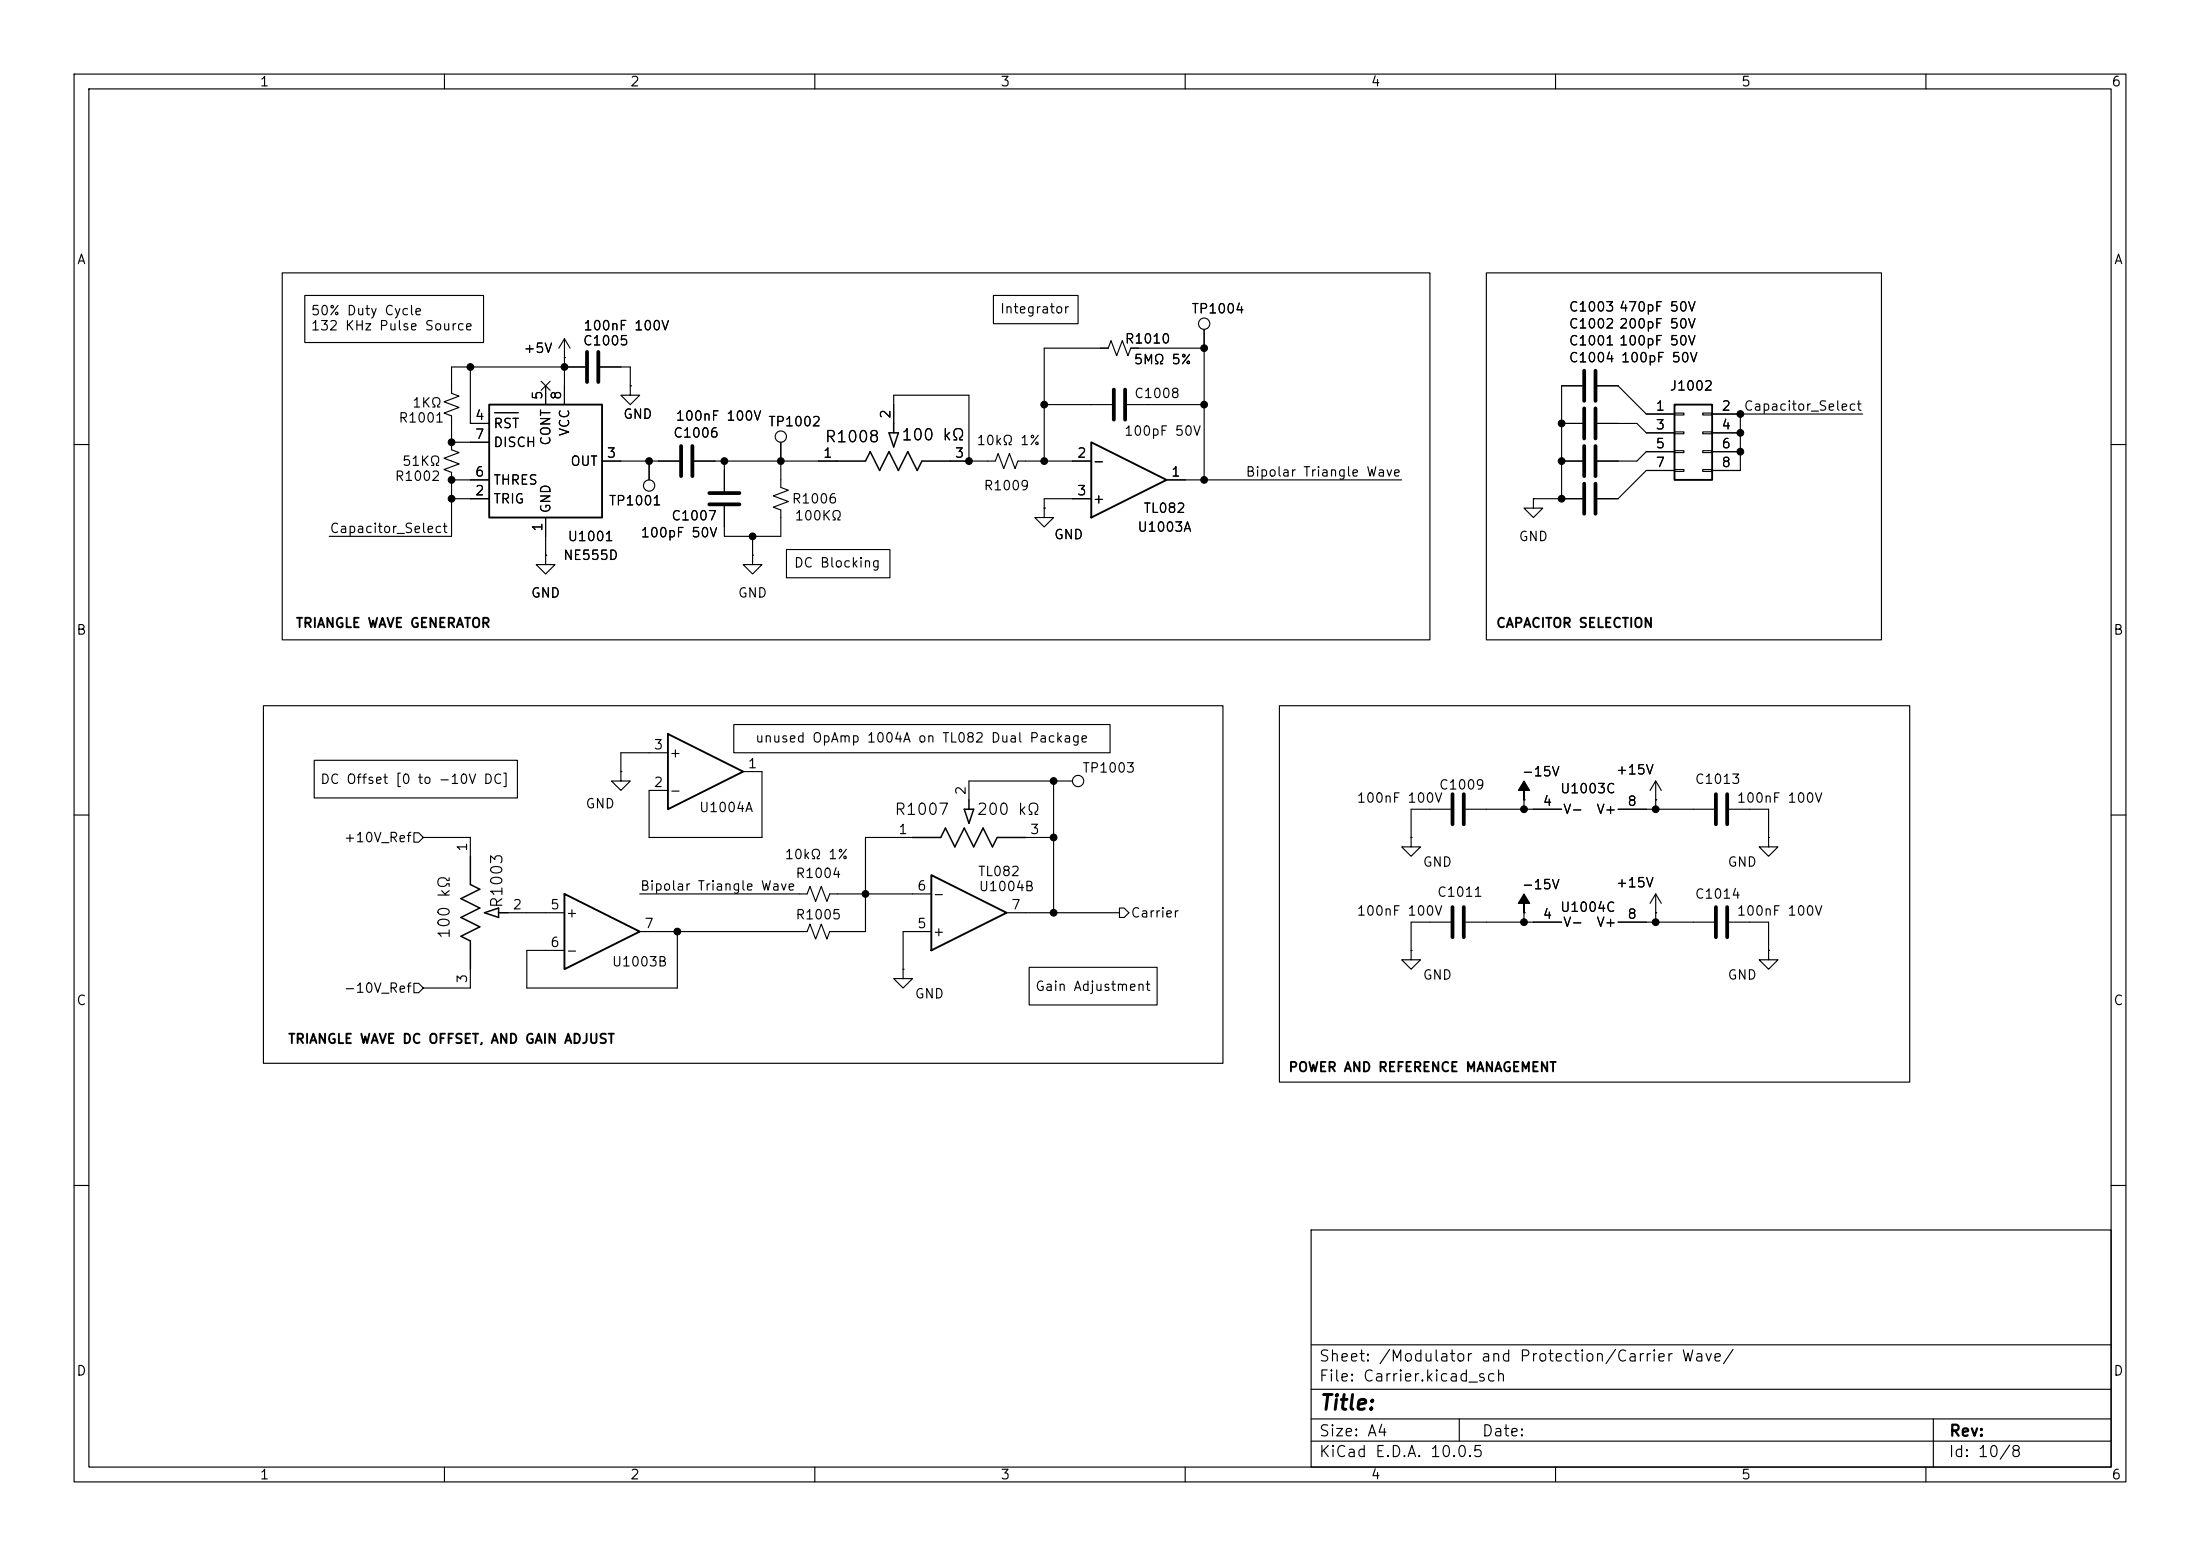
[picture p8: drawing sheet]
<svg xmlns="http://www.w3.org/2000/svg" width="297mm" height="210mm" viewBox="0 0 297 210" stroke-linecap="round" stroke-linejoin="round" font-family="sans-serif">
<g fill="none" stroke="#000" stroke-width=".15">
<path d="M10 10h277v190h-277zM12 12h273v186h-273zM60 10v2M110 10v2M160 10v2M210 10v2M260 10v2M38.1 36.8h154.9v49.6h-154.9zM41.1 39.9h24.2v6.3h-24.2zM134.1 39.9h11.4v3.8h-11.4zM200.7 36.8h53.3v49.6h-53.3zM61 59.7h5"/>
<path d="M63.5 49.5v7.7h2.5M66.8 55.7h3.2M73.1 51.5l1.2 1.2M73.7 52.1v2.5M74.3 51.5l-1.2 1.2M76.2 48.3h.1M76.2 45.7l-.8 1.3M76.2 45.7l.8 1.3M76.2 45.7v8.9M79 49.5h-18v3.6l1 .4-2.1 .7 2.1 .8-2.1 .8 1.1 .3v4.6l1 .4-2.1 .7 2.1 .8-2.1 .8 1.1 .4v8.6h-16.6M81 49.5h4.1v2.6M85.1 52.1v1.2h1.3l-1.3 1.3-1.3-1.3h1.3"/>
<path d="M85.1 52.1h.1M105.4 59.7v6.1l1 .4-2 .7 2 .8-2 .8 1 .3v3.6h-7.6v-4.1M120.6 57.2v-3.9h10.2v8.9M141 54.6h9.1M152.1 54.6h10.5M162.6 47h-9.9l-.4 1-.8-2-.8 2-.7-2-.4 1h-8.6v15.2M162.6 44.5v20.3M210.8 57.2h2.8M213.6 52.1h-2.8v15.2M215.6 52.1h2.8l3.8 3.8h3.9M215.6 57.2h5.4l1.2 1.2h3.9M226.1 55.8h1.2v.2h-1.2z"/>
<path d="M226.1 58.3h1.2v.2h-1.2zM229.9 55.8h1.2v.2h-1.2zM229.9 58.3h1.2v.2h-1.2zM231.1 55.9h20.4M231.1 58.4h3.8M234.9 55.9v7.6h-3.8M10 60h2M61 64.8h5M61 67.3h5M73.7 74.9v1.3h1.2l-1.2 1.3-1.3-1.3h1.3M73.7 74.9h.1M73.7 69.9v5"/>
<path d="M81.3 62.2h10.4M87.6 62.2v2.6M93.7 62.2h19.3M97.8 62.2v4.1M101.6 74.9v1.3h1.3l-1.3 1.3-1.3-1.3h1.3M101.6 74.9h.1M101.6 72.4v2.5M106.2 74.2h13.9v3.8h-13.9zM128.3 62.2h6.1l.3-1 .8 2 .8-2 .7 2 .4-1h9.9M141 68.6v1.3h1.2l-1.2 1.2-1.3-1.2h1.3M141 68.6h.1M147.3 67.3h-6.3v1.3"/>
<path d="M157.5 64.8h31.7M207 67.3v1.3h1.3l-1.3 1.3-1.3-1.3h1.3M207 67.3h.1M207 67.3h6.6M210.8 62.2h2.8M226.1 60.8h1.2v.3h-1.2zM226.1 63.4h1.2v.2h-1.2zM226.1 61h-3.9l-1.2 1.2h-5.4M226.1 63.5h-3.9l-3.8 3.8h-2.8M229.9 60.8h1.2v.3h-1.2zM229.9 63.4h1.2v.2h-1.2zM231.1 61h3.8"/>
<path d="M285 60h2M35.6 95.3h129.5v48.2h-129.5zM99.1 97.8h50.8v3.8h-50.8zM172.7 95.3h85.1v50.8h-85.1zM10 110h2M42.4 102.6h27.4v5.1h-27.4zM55.9 112.4h.6l.6 .6-.6 .7h-.6zM57.1 113h6.4v2.6M83.8 104.1v1.3h1.3l-1.3 1.3-1.3-1.3h1.3M83.8 104.1h.1M90.2 101.6h-6.4v2.5M100.3 104.1h2.6v8.9h-15.3v-6.3h2.6"/>
<path d="M123.2 113h-6.4v12.7h-4.8l-.4 1-.7-2-.8 2-.8-2-.3 1h-22.6M138.4 113h3.8M142.2 105.4v17.8M144.8 105.4h-14v2.6M190.5 113v1.3h1.3l-1.3 1.3-1.3-1.3h1.3M190.5 113h.1M195.8 109.2h-5.3v3.8M197.9 109.2h12.9M205.7 108h.1M205.7 108v1.2M218.4 109.2h13M223.5 108h.1"/>
<path d="M223.5 105.4v3.8M223.5 105.4l-.7 1.3M223.5 105.4l.8 1.3M233.4 109.2h5.4v3.8M238.8 113v1.3h-1.3l1.3 1.3 1.2-1.3h-1.2M238.8 113h.1M285 110h2M55.9 132.7h.6l.6 .7-.6 .6h-.6zM63.5 130.8v2.6h-6.4M68.6 123.2h7.6M86.4 120.7h22.6l.3-1.1 .8 2.1 .8-2.1 .7 2.1 .4-1h13.7M91.4 125.7v7.7h-20.3v-5.1h5.1"/>
<path d="M121.9 130.8v1.3h1.3l-1.3 1.3-1.3-1.3h1.3M121.9 130.8h.1M125.7 125.7h-3.8v5.1M135.9 123.2h15.2M138.9 130.6h17.3v5h-17.3zM151.1 122.6h.7l.6 .6-.6 .6h-.7zM190.5 128.3v1.2h1.3l-1.3 1.3-1.3-1.3h1.3M190.5 128.3h.1M195.8 124.5h-5.3v3.8M197.9 124.5h12.9M205.7 123.2h.1M205.7 123.2v1.3"/>
<path d="M218.4 124.5h13M223.5 123.2h.1M223.5 120.7l-.7 1.2M223.5 120.7l.8 1.2M223.5 120.7v3.8M233.4 124.5h5.4v3.8M238.8 128.3v1.2h-1.3l1.3 1.3 1.2-1.3h-1.2M238.8 128.3h.1M10 160h2M177 166h108v32h-108zM285 160h2M60 198v2"/>
<path d="M110 198v2M160 198v2M177 194.5h108M177 191.5h108M177 187.5h108M177 181.5h108M197 191.5v3M210 198v2M260 198v2M261 191.5v6.5"/>
<circle cx="105.4" cy="58.9" r=".76"/>
<circle cx="162.6" cy="43.7" r=".76"/>
<circle cx="87.6" cy="65.5" r=".76"/>
<circle cx="145.5" cy="105.4" r=".76"/>
</g>
<g fill="none" stroke="#000" stroke-width=".51">
<path d="M79.2 47.5v4.1M80.8 47.5v4.1M150.4 52.6v4M151.9 52.6v4M213.9 50v4.1M213.9 55.1v4.1M215.4 50v4.1M215.4 55.1v4.1M91.9 60.2v4.1M93.5 60.2v4.1M95.8 66.5h4M95.8 68.1h4"/>
<path d="M213.9 60.2v4.1M213.9 65.3v4M215.4 60.2v4.1M215.4 65.3v4M196.1 107.2v4.1M197.6 107.2v4.1M231.6 107.2v4.1M233.2 107.2v4.1M196.1 122.4v4.1M197.6 122.4v4.1M231.6 122.4v4.1M233.2 122.4v4.1"/>
</g>
<path d="M66 54.6h15.3v15.3h-15.3zM147.3 59.7l10.2 5.1-10.2 5.1zM226.1 54.6h5v10.2h-5zM90.2 99.1l10.1 5-10.1 5.1zM125.7 118.1l10.2 5.1-10.2 5.1zM76.2 120.7l10.2 5-10.2 5.1z" fill="none" stroke="#000" stroke-width=".25"/>
<path d="M120 58.4h1.3l-.7 1.9zM120.6 57.2v1.2M113 62.2h3.8l.7-1.2 1.2 2.5 1.3-2.5 1.3 2.5 1.3-2.5 1.2 2.5 .7-1.3h3.8M63.5 115.6v3.8l1.3 .6-2.6 1.3 2.6 1.3-2.6 1.2 2.6 1.3-2.6 1.3 1.3 .6v3.8M123.2 113h3.8l.6-1.2 1.3 2.5 1.3-2.5 1.2 2.5 1.3-2.5 1.3 2.5 .6-1.3h3.8M130.2 109.2h1.2l-.6 1.9zM130.8 108v1.2M65.4 123.2l1.9-.6v1.2zM67.3 123.2h1.3" fill="none" stroke="#000" stroke-width=".2"/>
<path d="M205.7 105.4l.8 1.3h-.8v1.3v-1.3h-.7zM205.7 120.7l.8 1.2h-.8v1.3v-1.3h-.7z" fill="#000" stroke="#000" stroke-width=".15"/>
<g fill="#000" stroke="#000" stroke-width=".14">
<circle cx="61" cy="59.7" r=".46"/>
<circle cx="63.5" cy="49.5" r=".46"/>
<circle cx="76.2" cy="49.5" r=".46"/>
<circle cx="141" cy="54.6" r=".46"/>
<circle cx="162.6" cy="47" r=".46"/>
<circle cx="162.6" cy="54.6" r=".46"/>
<circle cx="210.8" cy="57.2" r=".46"/>
<circle cx="234.9" cy="58.4" r=".46"/>
<circle cx="234.9" cy="55.9" r=".46"/>
<circle cx="61" cy="64.8" r=".46"/>
<circle cx="61" cy="67.3" r=".46"/>
<circle cx="87.6" cy="62.2" r=".46"/>
<circle cx="97.8" cy="62.2" r=".46"/>
<circle cx="101.6" cy="72.4" r=".46"/>
<circle cx="105.4" cy="62.2" r=".46"/>
<circle cx="130.8" cy="62.2" r=".46"/>
<circle cx="141" cy="62.2" r=".46"/>
<circle cx="162.6" cy="64.8" r=".46"/>
<circle cx="210.8" cy="67.3" r=".46"/>
<circle cx="210.8" cy="62.2" r=".46"/>
<circle cx="234.9" cy="61" r=".46"/>
<circle cx="142.2" cy="113" r=".46"/>
<circle cx="142.2" cy="105.4" r=".46"/>
<circle cx="205.7" cy="109.2" r=".46"/>
<circle cx="223.5" cy="109.2" r=".46"/>
<circle cx="91.4" cy="125.7" r=".46"/>
<circle cx="116.8" cy="120.7" r=".46"/>
<circle cx="142.2" cy="123.2" r=".46"/>
<circle cx="205.7" cy="124.5" r=".46"/>
<circle cx="223.5" cy="124.5" r=".46"/>
</g>
<text font-size="2" x="178" y="190.8">Title:</text>
<g font-size="1.5">
<text x="121.6" y="59.8">100 kΩ</text>
<text x="111.2" y="60.1">R1008</text>
<text x="120.6" y="110.4">R1007</text>
<text x="131.7" y="110.4">200 kΩ</text>
<text x="68.2" y="122.7" transform="rotate(-90 68.2 122.7)">R1003</text>
<text x="61.1" y="126.8" transform="rotate(-90 61.1 126.8)">100 kΩ</text>
<text x="178" y="184.1">Sheet: /Modulator and Protection/Carrier Wave/</text>
<text x="178" y="186.8">File: Carrier.kicad_sch</text>
<text x="178" y="197">KiCad E.D.A. 10.0.5</text>
<text x="178" y="194.2">Size: A4</text>
<text x="200" y="194.2">Date:</text>
<text x="263" y="197">Id: 10/8</text>
<text x="263" y="194.2">Rev:</text>
</g>
<g font-size="1.3">
<text x="35" y="12">1</text>
<text x="85" y="12">2</text>
<text x="135" y="12">3</text>
<text x="185" y="12">4</text>
<text x="235" y="12">5</text>
<text x="285" y="12">6</text>
<text x="10.3" y="36">A</text>
<text x="285.3" y="36">A</text>
<text x="41.9" y="42.9">50% Duty Cycle</text>
<text x="41.9" y="44.9">132 KHz Pulse Source</text>
<text x="70.6" y="48">+5V</text>
<text x="78.6" y="46.9">C1005</text>
<text x="78.7" y="44.9">100nF 100V</text>
<text x="134.9" y="42.6">Integrator</text>
<text x="151.8" y="46.7">R1010</text>
<text x="160.8" y="42.6">TP1004</text>
<text x="211.7" y="46.9">C1001</text>
<text x="211.7" y="42.4">C1003</text>
<text x="211.7" y="44.7">C1002</text>
<text x="218.5" y="46.9">100pF 50V</text>
<text x="218.5" y="42.4">470pF 50V</text>
<text x="218.5" y="44.7">200pF 50V</text>
<text x="153" y="49.5">5MΩ 5%</text>
<text x="211.7" y="49.2">C1004</text>
<text x="218.7" y="49.2">100pF 50V</text>
<text x="225.3" y="53">J1002</text>
<text x="53.7" y="57.4">R1001</text>
<text x="55.6" y="55.3">1KΩ</text>
<text x="64" y="57">4</text>
<text x="64" y="59.6">7</text>
<text x="66.5" y="58.1">RST</text>
<text x="73.5" y="54.1" transform="rotate(-90 73.5 54.1)">5</text>
<text x="76.1" y="54.1" transform="rotate(-90 76.1 54.1)">8</text>
<text x="77.2" y="59" transform="rotate(-90 77.2 59)">VCC</text>
<text x="84" y="56.8">GND</text>
<text x="90.8" y="59.4">C1006</text>
<text x="91.1" y="57.1">100nF 100V</text>
<text x="103.6" y="57.9">TP1002</text>
<text x="120.5" y="56.6" transform="rotate(-90 120.5 56.6)">2</text>
<text x="151.7" y="59.1">100pF 50V</text>
<text x="153" y="54">C1008</text>
<text x="223.4" y="55.7">1</text>
<text x="223.4" y="58.3">3</text>
<text x="232.3" y="55.7">2</text>
<text x="232.3" y="58.3">4</text>
<text x="235.3" y="55.8">Capacitor_Select</text>
<text x="53.2" y="65.2">R1002</text>
<text x="54.2" y="63.2">51KΩ</text>
<text x="64" y="64.6">6</text>
<text x="66.5" y="65.7">THRES</text>
<text x="66.5" y="60.7">DISCH</text>
<text x="74.6" y="60.2" transform="rotate(-90 74.6 60.2)">CONT</text>
<text x="76.9" y="63.2">OUT</text>
<text x="81.8" y="62.1">3</text>
<text x="111" y="62.1">1</text>
<text x="128.8" y="62.1">3</text>
<text x="131.8" y="60.4">10kΩ 1%</text>
<text x="145.3" y="62.1">2</text>
<text x="147.4" y="63.2">-</text>
<text x="158" y="64.6">1</text>
<text x="168.1" y="64.6">Bipolar Triangle Wave</text>
<text x="223.4" y="60.8">5</text>
<text x="223.4" y="63.4">7</text>
<text x="232.3" y="60.8">6</text>
<text x="232.3" y="63.4">8</text>
<text x="64" y="67.2">2</text>
<text x="66.5" y="68.3">TRIG</text>
<text x="73.5" y="71.9" transform="rotate(-90 73.5 71.9)">1</text>
<text x="74.6" y="69.4" transform="rotate(-90 74.6 69.4)">GND</text>
<text x="82.1" y="68.5">TP1001</text>
<text x="90.5" y="70.6">C1007</text>
<text x="106.8" y="68.3">R1006</text>
<text x="107.2" y="70.6">100KΩ</text>
<text x="132.7" y="66.5">R1009</text>
<text x="145.3" y="67.2">3</text>
<text x="147.4" y="68.3">+</text>
<text x="154.3" y="69.5">TL082</text>
<text x="44.4" y="72.3">Capacitor_Select</text>
<text x="75.9" y="75.9">NE555D</text>
<text x="76.5" y="73.4">U1001</text>
<text x="86.4" y="72.8">100pF 50V</text>
<text x="107.1" y="76.9">DC Blocking</text>
<text x="142.2" y="73.1">GND</text>
<text x="153.5" y="72.1">U1003A</text>
<text x="204.9" y="73.4">GND</text>
<text x="71.6" y="81">GND</text>
<text x="99.5" y="81">GND</text>
<text x="10.2" y="86">B</text>
<text x="39.8" y="85">TRIANGLE WAVE GENERATOR</text>
<text x="201.9" y="85">CAPACITOR SELECTION</text>
<text x="285.2" y="86">B</text>
<text x="88.2" y="101.5">3</text>
<text x="101.9" y="100.5">unused OpAmp 1004A on TL082 Dual Package</text>
<text x="43.2" y="106.1">DC Offset [0 to -10V DC]</text>
<text x="88.2" y="106.5">2</text>
<text x="90.3" y="107.6">-</text>
<text x="90.3" y="102.6">+</text>
<text x="100.9" y="104">1</text>
<text x="130.7" y="107.4" transform="rotate(-90 130.7 107.4)">2</text>
<text x="146" y="104.6">TP1003</text>
<text x="194.2" y="106.9">C1009</text>
<text x="205.4" y="105.1">-15V</text>
<text x="210.5" y="107.4">U1003C</text>
<text x="218.1" y="104.8">+15V</text>
<text x="228.7" y="106.1">C1013</text>
<text x="46.3" y="114">+10V_Ref</text>
<text x="79" y="109.4">GND</text>
<text x="94.3" y="109.9">U1004A</text>
<text x="121.2" y="112.9">1</text>
<text x="139" y="112.9">3</text>
<text x="183.1" y="108.7">100nF 100V</text>
<text x="208.2" y="109.1">4</text>
<text x="210.9" y="110.2">V-</text>
<text x="215.4" y="110.2">V+</text>
<text x="219.6" y="109.1">8</text>
<text x="234.4" y="108.7">100nF 100V</text>
<text x="63.4" y="115" transform="rotate(-90 63.4 115)">1</text>
<text x="105.8" y="116.3">10kΩ 1%</text>
<text x="107.3" y="118.8">R1004</text>
<text x="131.9" y="118.6">TL082</text>
<text x="192" y="117.3">GND</text>
<text x="233.1" y="117.3">GND</text>
<text x="69.1" y="123.1">2</text>
<text x="74.2" y="123.1">5</text>
<text x="76.3" y="124.2">+</text>
<text x="86.3" y="120.5">Bipolar Triangle Wave</text>
<text x="86.9" y="125.6">7</text>
<text x="107.3" y="124.4">R1005</text>
<text x="123.7" y="125.6">5</text>
<text x="123.7" y="120.5">6</text>
<text x="125.8" y="121.6">-</text>
<text x="132" y="120.6">U1004B</text>
<text x="136.4" y="123.1">7</text>
<text x="152.6" y="124.2">Carrier</text>
<text x="183.1" y="123.9">100nF 100V</text>
<text x="193.9" y="121.4">C1011</text>
<text x="205.4" y="120.3">-15V</text>
<text x="208.2" y="124.3">4</text>
<text x="210.5" y="123.4">U1004C</text>
<text x="210.9" y="125.4">V-</text>
<text x="215.4" y="125.4">V+</text>
<text x="218.1" y="120.1">+15V</text>
<text x="219.6" y="124.3">8</text>
<text x="228.7" y="121.6">C1014</text>
<text x="234.4" y="123.9">100nF 100V</text>
<text x="74.2" y="128.1">6</text>
<text x="76.3" y="129.2">-</text>
<text x="82.5" y="130.8">U1003B</text>
<text x="125.8" y="126.7">+</text>
<text x="10.2" y="136">C</text>
<text x="46.3" y="134.3">-10V_Ref</text>
<text x="63.4" y="132.8" transform="rotate(-90 63.4 132.8)">3</text>
<text x="123.4" y="135.1">GND</text>
<text x="139.7" y="134.1">Gain Adjustment</text>
<text x="192" y="132.5">GND</text>
<text x="233.1" y="132.5">GND</text>
<text x="285.2" y="136">C</text>
<text x="38.8" y="141.2">TRIANGLE WAVE DC OFFSET, AND GAIN ADJUST</text>
<text x="173.9" y="145">POWER AND REFERENCE MANAGEMENT</text>
<text x="10.2" y="186">D</text>
<text x="285.2" y="186">D</text>
<text x="35" y="200">1</text>
<text x="85" y="200">2</text>
<text x="135" y="200">3</text>
<text x="185" y="200">4</text>
<text x="235" y="200">5</text>
<text x="285" y="200">6</text>
</g>
</svg>
